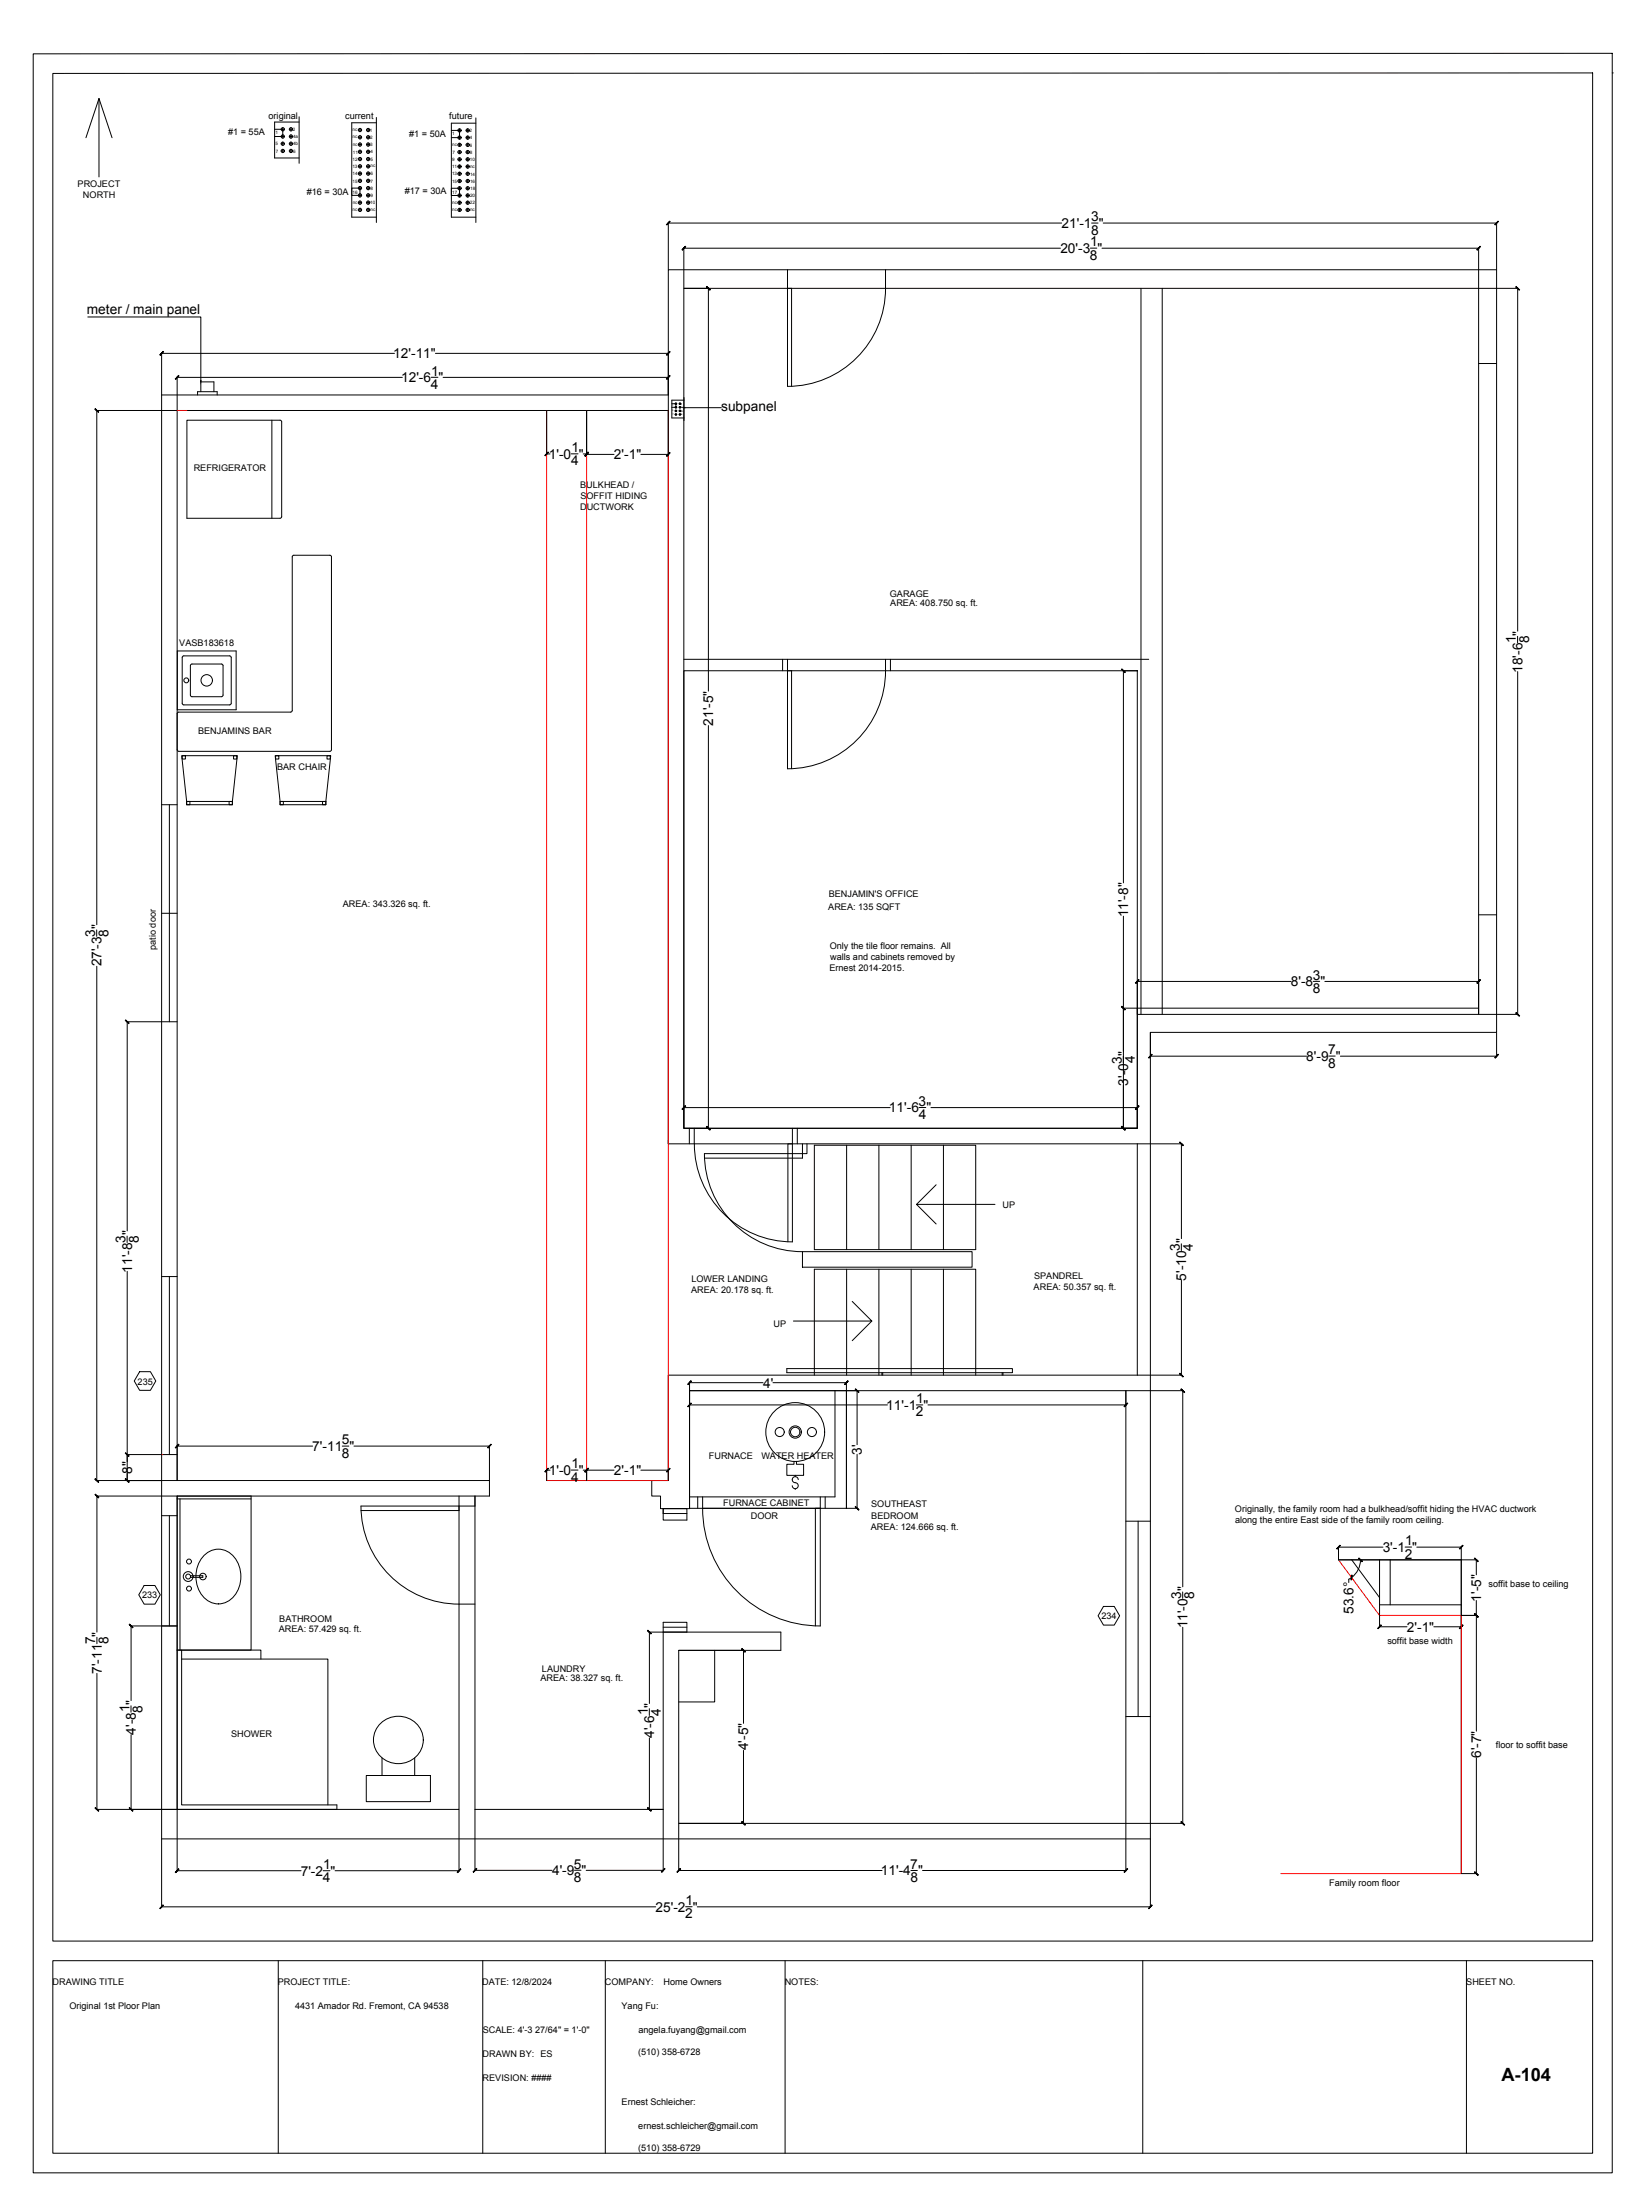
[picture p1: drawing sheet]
<svg xmlns="http://www.w3.org/2000/svg" width="914mm" height="1219mm" viewBox="0 0 914 1219" stroke-linecap="round" stroke-linejoin="round" font-family="sans-serif">
<!-- layer: A101-Floorplan-1st-floor -->
<g fill="none" stroke="#000" stroke-width=".55">
<path d="M152 72h6M156 76h2M156 80h2M157 72v4h-5M157 71v2M157 75v2M157 79v2M160 72h2M160 76h2M160 80h2M161 71v2M161 75v2"/>
<path d="M161 79v2M166 65v26M166 68h-14v20h14M199 72h1M199 76h1M199 71v2M199 75v2M199 79v2M203 72h2M203 76h2M204 71v2M204 75v2"/>
<path d="M204 79v2M209 68h-14v52h14M209 65v58M250 72h6M254 76h2M255 72v4h-5M255 71v2M255 75v2M255 79v2M258 72h2M258 76h2M259 71v2"/>
<path d="M259 75v2M259 79v2M264 68h-14v52h14M264 65v58M156 84h2M157 83v2M160 84h2M161 83v2M199 80h1M199 84h1M199 88h1M199 92h1"/>
<path d="M199 96h1M199 83v2M199 87v2M199 91v2M199 95v2M199 99v2M203 80h2M203 84h2M203 88h2M203 92h2M203 96h2M204 83v2"/>
<path d="M204 87v2M204 91v2M204 95v2M204 99v2M254 80h2M254 84h2M254 88h2M254 92h2M254 96h2M255 83v2M255 87v2M255 91v2"/>
<path d="M255 95v2M255 99v2M258 80h2M258 84h2M258 88h2M258 92h2M258 96h2M259 83v2M259 87v2M259 91v2M259 95v2M259 99v2"/>
<path d="M195 104h4v4h-4zM199 116h1M199 100h1M199 104h1M199 108h1M199 112h1M199 103v2M199 107v2M199 111v2M199 115v2M203 116h2M203 100h2"/>
<path d="M203 104h2M203 108h2M203 112h2M204 103v2M204 107v2M204 111v2M204 115v2M250 104h5v4h-5zM254 100h2M254 104h2M254 108h2M254 112h2"/>
<path d="M254 116h2M255 103v2M255 107v2M255 111v2M255 115v2M258 100h2M258 104h2M258 108h2M258 112h2M258 116h2M259 103v2M259 107v2"/>
<path d="M259 111v2M259 115v2M436 149v65a54 54 0 0 0 55-54v-11M436 160h3v54M632 160v402M644 160v402M90 219h280v-70h459v423h-191v447h-548zM109 219v-2h11v2M111 217v-5h8v5M819 201h10M104 233h52v54h-52zM151 233v54"/>
<path d="M372 224h3M374 226h1M374 228h1M374 230h1M375 224v2h-3M375 223v1M375 225v1M375 227v1M375 229v1M376 224h1M376 226h1M376 228h1"/>
<path d="M376 230h1M377 223v1M377 225v1M377 227v1M377 229v1M379 220v13M379 222h-7v10h7M163 308h20M163 308l-1 1v85l-1 1h-62l-1 1v19l1 1h84l1-107-1-1M98 361h33v32h-33zM101 364h27v26h-27zM106 369v17h17l1-1v-16"/>
<path d="M106 369v-1h17l1 1M379 372h251v253h-251zM379 365h258M434 365v7M436 365v61a55 55 0 0 0 55-61M436 372h3v54M493 365v7M101 419h31l-3 27h-26zM101 419h2v2h-2zM129 419h2v2h-2zM152 419h31l-2 27h-26zM153 419h2v2h-2z"/>
<path d="M181 419h2v2h-2zM90 446h8M94 446v120M103 444h2v2h-2zM103 444h26M127 444h2v2h-2zM155 444h2v2h-2zM155 444h26M179 444h2v2h-2zM90 506h8M819 507h10M819 559h-189v66h-251v-465h440v402h-189"/>
<path d="M90 566h8M370 634v-407h-272v593h173v9h-173v174h156v-174M370 634h260v128h-260v58h-9v9h5v7h16v-65h242v239h-248v-95h57v-11h-65M370 631v3M382 625v9M385 625a59 59 0 0 0 11 42 54 54 0 0 0 43 21v-63M439 634h-2v54M442 625v9M445 634v5h2v-5M451 635h90v58h-90zM469 635v58M487 635v58"/>
<path d="M505 635v58M523 635v58M390 642h55v-3h-55a54 54 0 0 0 55 55M519 657l-11 10M551 667h-43l11 11M445 694h94v8h-94zM90 707h8M94 707v99M469 703v59M487 703v59M505 703v59M523 703v59"/>
<path d="M472 721l11 11h-43M483 732l-11 11M436 758h125v3h-125zM77 760h6l3 5-3 5h-6l-3-5zM382 771h87v65h-87zM451 762v-59h90v59M463 771v59h-81M469 771v65M489 761v1M555 761v1M556 761v1M90 806h8"/>
<path d="M440 810v1h-4v7h9v-7h-4v-1M441 818h.1M90 840h8M94 840v61M100 831v83M139 831h-41v-2h41v85h-39M254 835v2h-54M263 835h-63a54 54 0 0 0 54 54h9M263 829v174h105v-104h13v5M368 836h13v6h-13zM368 836v3h13M387 830v6"/>
<path d="M389 836h66h-3v65M389 830v6M441 825h.1M442 820a1.7 1.7 0 0 0-2-2 1.7 1.7 0 0 0-1 2 1.7 1.7 0 0 0 2 2 1.7 1.7 0 0 1 1 2 1.7 1.7 0 0 1-1 1 1.7 1.7 0 0 1-2-2M455 830v71a65 65 0 0 1-66-65M457 830v6M624 843h14M631 843v108M80 879h6l3 5-3 5h-6l-3-5zM106 873h6v1h-6M113 862a11 11 0 0 1 19 5 16 16 0 0 1-10 22 14 14 0 0 1-13-19l1-4zM742 864h76"/>
<path d="M749 864l16 21M765 864v31M770 864v25M810 864v174M818 864v9M612 890h5l3 5-3 6h-5l-3-6zM765 889h45M810 895h9M818 887v72M90 901h8M98 914h3v86h86v3h-89zM98 914h2"/>
<path d="M101 919h81v81M101 914h44v5M368 902h13M396 915v28h-20M211 955a13 13 0 0 1 19-1 13 13 0 0 1 0 20 13 13 0 0 1-19 0 13 13 0 0 1 0-19zM624 951h14M212 974v10M230 974v10M818 974v64M203 984h36v14h-36zM810 1038h9"/>
<circle cx="157" cy="80" r=".9"/>
<circle cx="157" cy="76" r=".9"/>
<circle cx="157" cy="72" r=".9"/>
<circle cx="161" cy="76" r=".9"/>
<circle cx="161" cy="72" r=".9"/>
<circle cx="161" cy="80" r=".9"/>
<circle cx="199" cy="72" r=".9"/>
<circle cx="199" cy="76" r=".9"/>
<circle cx="204" cy="72" r=".9"/>
<circle cx="204" cy="76" r=".9"/>
<circle cx="255" cy="72" r=".9"/>
<circle cx="255" cy="76" r=".9"/>
<circle cx="259" cy="72" r=".9"/>
<circle cx="259" cy="76" r=".9"/>
<circle cx="157" cy="84" r=".9"/>
<circle cx="161" cy="84" r=".9"/>
<circle cx="199" cy="88" r=".9"/>
<circle cx="199" cy="80" r=".9"/>
<circle cx="199" cy="92" r=".9"/>
<circle cx="199" cy="84" r=".9"/>
<circle cx="199" cy="96" r=".9"/>
<circle cx="204" cy="80" r=".9"/>
<circle cx="204" cy="92" r=".9"/>
<circle cx="204" cy="88" r=".9"/>
<circle cx="204" cy="84" r=".9"/>
<circle cx="204" cy="96" r=".9"/>
<circle cx="255" cy="96" r=".9"/>
<circle cx="255" cy="88" r=".9"/>
<circle cx="255" cy="80" r=".9"/>
<circle cx="255" cy="84" r=".9"/>
<circle cx="255" cy="92" r=".9"/>
<circle cx="259" cy="88" r=".9"/>
<circle cx="259" cy="96" r=".9"/>
<circle cx="259" cy="84" r=".9"/>
<circle cx="259" cy="92" r=".9"/>
<circle cx="259" cy="80" r=".9"/>
<circle cx="199" cy="112" r=".9"/>
<circle cx="199" cy="100" r=".9"/>
<circle cx="199" cy="116" r=".9"/>
<circle cx="199" cy="104" r=".9"/>
<circle cx="199" cy="108" r=".9"/>
<circle cx="204" cy="116" r=".9"/>
<circle cx="204" cy="100" r=".9"/>
<circle cx="204" cy="108" r=".9"/>
<circle cx="204" cy="112" r=".9"/>
<circle cx="204" cy="104" r=".9"/>
<circle cx="255" cy="112" r=".9"/>
<circle cx="255" cy="100" r=".9"/>
<circle cx="255" cy="116" r=".9"/>
<circle cx="255" cy="108" r=".9"/>
<circle cx="255" cy="104" r=".9"/>
<circle cx="259" cy="116" r=".9"/>
<circle cx="259" cy="100" r=".9"/>
<circle cx="259" cy="108" r=".9"/>
<circle cx="259" cy="104" r=".9"/>
<circle cx="259" cy="112" r=".9"/>
<circle cx="375" cy="226" r=".4"/>
<circle cx="375" cy="230" r=".4"/>
<circle cx="375" cy="224" r=".4"/>
<circle cx="375" cy="228" r=".4"/>
<circle cx="377" cy="228" r=".4"/>
<circle cx="377" cy="226" r=".4"/>
<circle cx="377" cy="230" r=".4"/>
<circle cx="377" cy="224" r=".4"/>
<circle cx="103" cy="377" r="1.4"/>
<circle cx="115" cy="377" r="3"/>
<circle cx="432" cy="794" r="2.5"/>
<circle cx="441" cy="794" r="16"/>
<circle cx="441" cy="794" r="3"/>
<circle cx="441" cy="794" r="2.6"/>
<circle cx="450" cy="794" r="2.5"/>
<circle cx="104" cy="874" r="2.7"/>
<circle cx="104" cy="874" r="1.4"/>
<circle cx="105" cy="865" r="1.4"/>
<circle cx="112" cy="874" r="1.8"/>
<circle cx="105" cy="880" r="1.4"/>
</g>
<!-- layer: A101-Dimensions -->
<g fill="none" stroke="#000" stroke-width=".55">
<path d="M379 160h14M393 160v223M820 160h21M841 160v190M90 195v24M90 196h129M241 196h129M370 195v32M98 209v18M98 209h125M239 209h4M246 209h124"/>
<path d="M53 227h45M54 227v285M303 228v24M325 228v24M370 228v24M303 252h2M317 252h3M323 252h2M325 252h15M355 252h15M841 353v3M622 372h8"/>
<path d="M623 372v117M841 372v190M393 402v223M54 515v4M623 508v117M54 535v285M622 559h8M630 544v18M630 544h85M728 544h3M734 544h85M819 544v18"/>
<path d="M70 566h19M70 566v116M638 572v14M820 562h21M829 572v14M638 585h86M736 585h4M743 585h86M379 613v12h14M379 614h114M509 614h4M516 614h114"/>
<path d="M630 613v12h-8M630 634h25M655 634v52M70 685v4M655 689v4M70 705v115M655 710v52M382 766v5M382 771v8M382 766h41M382 779h110M428 766h41"/>
<path d="M469 766v5M469 771h6M475 771v30M508 779h3M514 779h110M624 771v8M624 771h32M630 762h25M655 771v108M70 806h19M98 801v19M98 801h75"/>
<path d="M190 801h3M196 801h75M271 801v19M303 815h2M303 814v6M317 815h3M323 815h17M325 814v6M355 815h15M370 814v6M475 806v30M53 820h45"/>
<path d="M53 829h45M54 829v75M469 836h6M742 857v7M742 857h24M779 857h3M785 857h25M810 857v7M754 864a12 12 0 0 1-7 11v2M655 882v4M765 895v7M810 895v7"/>
<path d="M54 907v4M72 901h26M73 901v41M360 904h7M360 904v40M376 915h36M412 915v40M655 902v108M765 902h15M795 902h15M54 927v76M73 945v4"/>
<path d="M360 947v4M73 961v42M360 963v40M412 970v40M53 1003h45M90 1019v38M98 1003v34M254 1003v34M263 1003v34M360 1003h7M368 1003v34M376 1011v26"/>
<path d="M376 1010h36M624 1011v26M624 1010h32M638 1019v38M98 1037h69M179 1037h4M186 1037h68M263 1037h43M318 1036h4M325 1037h43M376 1037h113M505 1037h3"/>
<path d="M511 1037h113M90 1057h273M380 1057h4M386 1057h252"/>
</g>
<g fill="#000" stroke="#000" stroke-width=".55">
<path d="M392 159l2 2zM392 159l2 2z"/>
<path d="M840 159l2 2zM840 159l2 2z"/>
<path d="M90 195l-1 2zM89 197l1-2z"/>
<path d="M369 197l2-2zM371 195l-1 2z"/>
<path d="M99 208l-2 2zM99 208l-2 2z"/>
<path d="M371 208l-1 2zM371 208l-1 2z"/>
<path d="M53 227l2 1zM53 227l2 1z"/>
<path d="M304 251l-2 2zM302 252l2-1z"/>
<path d="M324 252l2-1zM326 251l-2 2z"/>
<path d="M326 251l-2 2zM326 251l-2 2z"/>
<path d="M369 253l2-2zM371 251l-1 2z"/>
<path d="M622 371l2 2zM622 371l2 2z"/>
<path d="M622 558l2 2zM622 558l2 2z"/>
<path d="M631 543l-2 2zM631 543l-2 2z"/>
<path d="M818 545l2-2zM820 543l-1 2z"/>
<path d="M69 565l2 2zM69 565l2 2z"/>
<path d="M840 561l2 2zM840 561l2 2z"/>
<path d="M638 584l-1 2zM638 584l-1 2z"/>
<path d="M828 586l2-2zM830 584l-1 2z"/>
<path d="M380 613l-2 2zM380 613l-2 2z"/>
<path d="M629 615l2-2zM631 613l-2 2z"/>
<path d="M392 624l2 2zM392 624l2 2z"/>
<path d="M622 624l2 2zM622 624l2 2z"/>
<path d="M622 624l2 2zM622 624l2 2z"/>
<path d="M654 633l2 2zM654 633l2 2z"/>
<path d="M383 765l-2 2zM383 765l-2 2z"/>
<path d="M383 778l-2 2zM383 778l-2 2z"/>
<path d="M468 767l2-2zM470 765l-2 2z"/>
<path d="M474 770l2 1zM474 770l2 1z"/>
<path d="M625 778l-2 2zM625 778l-2 2z"/>
<path d="M654 761l2 2zM654 761l2 2z"/>
<path d="M654 770l2 1zM654 770l2 1z"/>
<path d="M53 819l2 2zM53 820l2 1z"/>
<path d="M70 819l1 2zM69 820l2 1z"/>
<path d="M70 819l1 2zM69 820l2 1z"/>
<path d="M69 805l2 2zM69 805l2 2z"/>
<path d="M99 800l-2 2zM99 800l-2 2z"/>
<path d="M270 802l2-2zM272 800l-2 2z"/>
<path d="M304 814l-2 2zM302 816l2-2z"/>
<path d="M324 816l2-2zM326 814l-2 2z"/>
<path d="M326 814l-2 2zM324 816l2-2z"/>
<path d="M369 816l2-2zM371 814l-1 2z"/>
<path d="M53 828l2 2zM53 828l2 2z"/>
<path d="M474 835l2 2zM474 835l2 2z"/>
<path d="M743 856l-2 2zM743 856l-2 2z"/>
<path d="M809 858l2-2zM811 856l-2 2z"/>
<path d="M749 873v3zM749 873v3z"/>
<path d="M753 864l2 1zM753 864l2 1z"/>
<path d="M72 900l2 2zM72 900l2 2z"/>
<path d="M359 904l2 1zM359 904l2 1z"/>
<path d="M411 914l2 1zM411 914l2 1z"/>
<path d="M765 901l-1 2zM764 902l1-1z"/>
<path d="M809 902l2-1zM811 901l-2 2z"/>
<path d="M53 1002l2 2zM53 1002l2 2z"/>
<path d="M72 1002l2 2zM72 1002l2 2z"/>
<path d="M359 1002l2 2zM359 1002l2 2z"/>
<path d="M411 1010l2 1zM411 1010l2 1z"/>
<path d="M654 1010l2 1zM654 1010l2 1z"/>
<path d="M99 1036l-2 2zM99 1036l-2 2z"/>
<path d="M253 1038l2-2zM255 1036l-1 2z"/>
<path d="M264 1036l-2 2zM264 1036l-2 2z"/>
<path d="M368 1036l-1 2zM368 1036l-1 2z"/>
<path d="M377 1036l-2 2zM377 1036l-2 2z"/>
<path d="M623 1037l2-1zM625 1036l-2 2z"/>
<path d="M90 1056l-1 2zM89 1058l1-2z"/>
<path d="M637 1058l1-2zM638 1056l-1 2z"/>
</g>
<!-- layer: 00-page-edge -->
<path d="M18 30h875v1174h-875zM29 41l854-1v1036h-854zM55 55v43M893 40h.1M48 76l7-21 7 21" fill="none" stroke="#000" stroke-width=".55"/>
<!-- layer: Title Block -->
<path d="M29 1087h854v106h-854zM154 1087v106M268 1087v106M335 1087v106M435 1087v106M633 1087v106M813 1087v106" fill="none" stroke="#000" stroke-width=".55"/>
<!-- layer: A101-Floorplan-1st-floor -->
<path d="M303 227v593h67v-593M325 227v593M742 864l23 31h45v143h-100" fill="none" stroke="#f00" stroke-width=".55"/>
<g fill="#000" stroke="#000" stroke-width=".55">
<path d="M817 864l2 1zM817 864l2 1z"/>
<path d="M817 894l2 2zM817 894l2 2z"/>
<path d="M817 894l2 2zM817 894l2 2z"/>
<path d="M817 1037l2 2zM817 1037l2 2z"/>
</g>
<!-- layer: A201-Dimensions -->
<path d="M370 123v26M370 124h218M379 137v23M379 138h209M604 138h4M605 124h4M611 138h208M611 124h218M819 137v23M829 123v26" fill="none" stroke="#000" stroke-width=".55"/>
<g fill="#000" stroke="#000" stroke-width=".55">
<path d="M371 123l-1 2zM371 123l-1 2z"/>
<path d="M380 137l-2 2zM380 137l-2 2z"/>
<path d="M820 137l-1 2zM820 137l-1 2z"/>
<path d="M828 124l2-1zM830 123l-1 2z"/>
</g>
<!-- layer: A101-Text -->
<path d="M111 211v1z" fill="#000" stroke="#000" stroke-width=".55"/>
<path d="M49 176h62v35M379 226h21" fill="none" stroke="#000" stroke-width=".55"/>
<!-- layer: 0 -->
<path d="M98 227h6M90 806h.1" fill="none" stroke="#f00" stroke-width=".55"/>
<text font-size="10.1" x="832" y="1153">A-104</text>
<g font-size="7.6">
<text x="605" y="123">3</text>
<text x="588" y="126">21'-1 &quot;</text>
<text x="605" y="130">8</text>
<text x="604" y="137">1</text>
<text x="588" y="140">20'-3 &quot;</text>
<text x="604" y="144">8</text>
<text x="48" y="174">meter / main panel</text>
<text x="218" y="199">12'-11&quot;</text>
<text x="239" y="208">1</text>
<text x="222" y="212">12'-6 &quot;</text>
<text x="239" y="215">4</text>
<text x="400" y="228">subpanel</text>
<text x="317" y="251">1</text>
<text x="304" y="254">1'-0 &quot;</text>
<text x="316" y="258">4</text>
<text x="340" y="255">2'-1&quot;</text>
<text x="840" y="356" transform="rotate(-90 840 356)">1</text>
<text x="847" y="357" transform="rotate(-90 847 357)">8</text>
<text x="844" y="373" transform="rotate(-90 844 373)">18'-6 &quot;</text>
<text x="395" y="402" transform="rotate(-90 395 402)">21'-5&quot;</text>
<text x="625" y="508" transform="rotate(-90 625 508)">11'-8&quot;</text>
<text x="53" y="519" transform="rotate(-90 53 519)">3</text>
<text x="60" y="519" transform="rotate(-90 60 519)">8</text>
<text x="56" y="536" transform="rotate(-90 56 536)">27'-3 &quot;</text>
<text x="727" y="543">3</text>
<text x="715" y="547">8'-8 &quot;</text>
<text x="727" y="550">8</text>
<text x="724" y="588">8'-9 &quot;</text>
<text x="736" y="584">7</text>
<text x="622" y="589" transform="rotate(-90 622 589)">3</text>
<text x="629" y="589" transform="rotate(-90 629 589)">4</text>
<text x="736" y="592">8</text>
<text x="625" y="602" transform="rotate(-90 625 602)">3'-0 &quot;</text>
<text x="493" y="616">11'-6 &quot;</text>
<text x="509" y="613">3</text>
<text x="509" y="620">4</text>
<text x="70" y="689" transform="rotate(-90 70 689)">3</text>
<text x="77" y="689" transform="rotate(-90 77 689)">8</text>
<text x="654" y="693" transform="rotate(-90 654 693)">3</text>
<text x="661" y="693" transform="rotate(-90 661 693)">4</text>
<text x="73" y="705" transform="rotate(-90 73 705)">11'-8 &quot;</text>
<text x="657" y="710" transform="rotate(-90 657 710)">5'-10 &quot;</text>
<text x="423" y="769">4'</text>
<text x="508" y="778">1</text>
<text x="491" y="781">11'-1 &quot;</text>
<text x="508" y="785">2</text>
<text x="189" y="801">5</text>
<text x="173" y="804">7'-11 &quot;</text>
<text x="189" y="808">8</text>
<text x="478" y="806" transform="rotate(-90 478 806)">3'</text>
<text x="317" y="814">1</text>
<text x="73" y="817" transform="rotate(-90 73 817)">8&quot;</text>
<text x="304" y="817">1'-0 &quot;</text>
<text x="316" y="821">4</text>
<text x="340" y="817">2'-1&quot;</text>
<text x="779" y="856">1</text>
<text x="766" y="860">3'-1 &quot;</text>
<text x="778" y="864">2</text>
<text x="655" y="886" transform="rotate(-90 655 886)">3</text>
<text x="662" y="886" transform="rotate(-90 662 886)">8</text>
<text x="821" y="888" transform="rotate(-90 821 888)">1'-5&quot;</text>
<text x="750" y="894" transform="rotate(-90 750 894)">53.6°</text>
<text x="658" y="902" transform="rotate(-90 658 902)">11'-0 &quot;</text>
<text x="780" y="904">2'-1&quot;</text>
<text x="53" y="911" transform="rotate(-90 53 911)">7</text>
<text x="60" y="911" transform="rotate(-90 60 911)">8</text>
<text x="56" y="928" transform="rotate(-90 56 928)">7'-11 &quot;</text>
<text x="72" y="949" transform="rotate(-90 72 949)">1</text>
<text x="79" y="949" transform="rotate(-90 79 949)">8</text>
<text x="359" y="951" transform="rotate(-90 359 951)">1</text>
<text x="366" y="951" transform="rotate(-90 366 951)">4</text>
<text x="75" y="961" transform="rotate(-90 75 961)">4'-8 &quot;</text>
<text x="363" y="963" transform="rotate(-90 363 963)">4'-6 &quot;</text>
<text x="415" y="970" transform="rotate(-90 415 970)">4'-5&quot;</text>
<text x="821" y="974" transform="rotate(-90 821 974)">6'-7&quot;</text>
<text x="179" y="1036">1</text>
<text x="318" y="1036">5</text>
<text x="504" y="1036">7</text>
<text x="167" y="1039">7'-2 &quot;</text>
<text x="179" y="1043">4</text>
<text x="306" y="1039">4'-9 &quot;</text>
<text x="318" y="1043">8</text>
<text x="488" y="1039">11'-4 &quot;</text>
<text x="504" y="1043">8</text>
<text x="380" y="1056">1</text>
<text x="363" y="1059">25'-2 &quot;</text>
<text x="380" y="1063">2</text>
</g>
<g font-size="5.1">
<text x="149" y="66">original</text>
<text x="191" y="66">current</text>
<text x="249" y="66">future</text>
<text x="126" y="75">#1 = 55A</text>
<text x="227" y="76">#1 = 50A</text>
<text x="43" y="104">PROJECT</text>
<text x="224" y="108">#17 = 30A</text>
<text x="46" y="110">NORTH</text>
<text x="170" y="108">#16 = 30A</text>
<text x="107" y="261">REFRIGERATOR</text>
<text x="322" y="270">BULKHEAD /</text>
<text x="322" y="277">SOFFIT HIDING</text>
<text x="321" y="283">DUCTWORK</text>
<text x="493" y="331">GARAGE</text>
<text x="493" y="336">AREA: 408.750 sq. ft.</text>
<text x="99" y="358">VASB183618</text>
<text x="110" y="407">BENJAMINS BAR</text>
<text x="154" y="427">BAR CHAIR</text>
<text x="459" y="497">BENJAMIN'S OFFICE</text>
<text x="190" y="503">AREA: 343.326 sq. ft.</text>
<text x="459" y="504">AREA: 135 SQFT</text>
<text x="86" y="526" transform="rotate(-90 86 526)">patio door</text>
<text x="460" y="526">Only the tile floor remains. All</text>
<text x="460" y="532">walls and cabinets removed by</text>
<text x="460" y="538">Ernest 2014-2015.</text>
<text x="556" y="669">UP</text>
<text x="383" y="710">LOWER LANDING</text>
<text x="573" y="709">SPANDREL</text>
<text x="383" y="717">AREA: 20.178 sq. ft.</text>
<text x="573" y="715">AREA: 50.357 sq. ft.</text>
<text x="429" y="735">UP</text>
<text x="76" y="767">235</text>
<text x="393" y="808">FURNACE</text>
<text x="422" y="809">WATER HEATER</text>
<text x="401" y="835">FURNACE CABINET</text>
<text x="483" y="835">SOUTHEAST</text>
<text x="684" y="838">Originally, the family room had a bulkhead/soffit hiding the HVAC ductwork</text>
<text x="416" y="842">DOOR</text>
<text x="483" y="842">BEDROOM</text>
<text x="684" y="844">along the entire East side of the family room ceiling.</text>
<text x="483" y="848">AREA: 124.666 sq. ft.</text>
<text x="825" y="880">soffit base to ceiling</text>
<text x="79" y="886">233</text>
<text x="155" y="899">BATHROOM</text>
<text x="610" y="897">234</text>
<text x="155" y="905">AREA: 57.429 sq. ft.</text>
<text x="769" y="911">soffit base width</text>
<text x="300" y="927">LAUNDRY</text>
<text x="300" y="932">AREA: 38.327 sq. ft.</text>
<text x="128" y="962">SHOWER</text>
<text x="829" y="969">floor to soffit base</text>
<text x="737" y="1045">Family room floor</text>
<text x="29" y="1100">DRAWING TITLE</text>
<text x="154" y="1100">PROJECT TITLE:</text>
<text x="267" y="1100">DATE: 12/8/2024</text>
<text x="335" y="1100">COMPANY:</text>
<text x="368" y="1100">Home Owners</text>
<text x="435" y="1100">NOTES:</text>
<text x="813" y="1100">SHEET NO.</text>
<text x="38" y="1113">Original 1st Ploor Plan</text>
<text x="164" y="1113">4431 Amador Rd. Fremont, CA 94538</text>
<text x="344" y="1113">Yang Fu:</text>
<text x="267" y="1126">SCALE: 4'-3 27/64&quot; = 1'-0&quot;</text>
<text x="354" y="1127">angela.fuyang@gmail.com</text>
<text x="267" y="1140">DRAWN BY: ES</text>
<text x="354" y="1139">(510) 358-6728</text>
<text x="267" y="1153">REVISION: ####</text>
<text x="344" y="1166">Ernest Schleicher:</text>
<text x="354" y="1180">ernest.schleicher@gmail.com</text>
<text x="354" y="1192">(510) 358-6729</text>
</g>
<g font-size="2.5">
<text x="153" y="74">1</text>
<text x="162" y="73">2</text>
<text x="162" y="77">4a</text>
<text x="195" y="73">nc</text>
<text x="195" y="77">nc</text>
<text x="205" y="73">1</text>
<text x="205" y="77">2</text>
<text x="251" y="75">1</text>
<text x="260" y="73">2</text>
<text x="260" y="77">4</text>
<text x="153" y="80">5</text>
<text x="162" y="81">4b</text>
<text x="195" y="81">nc</text>
<text x="205" y="81">3</text>
<text x="251" y="81">nc</text>
<text x="260" y="81">6</text>
<text x="153" y="85">7</text>
<text x="162" y="85">6</text>
<text x="195" y="89">12</text>
<text x="196" y="85">11</text>
<text x="205" y="89">5</text>
<text x="205" y="85">4</text>
<text x="251" y="89">9</text>
<text x="251" y="85">7</text>
<text x="260" y="89">10</text>
<text x="260" y="85">8</text>
<text x="195" y="93">13</text>
<text x="205" y="93">nc</text>
<text x="251" y="93">11</text>
<text x="261" y="93">nc</text>
<text x="195" y="97">14</text>
<text x="195" y="101">15</text>
<text x="205" y="97">6</text>
<text x="205" y="101">7</text>
<text x="251" y="97">13</text>
<text x="251" y="101">15</text>
<text x="260" y="97">14</text>
<text x="260" y="101">16</text>
<text x="195" y="107">16</text>
<text x="205" y="105">8</text>
<text x="251" y="107">17</text>
<text x="261" y="105">18</text>
<text x="195" y="113">nc</text>
<text x="205" y="113">10</text>
<text x="205" y="109">9</text>
<text x="251" y="113">nc</text>
<text x="260" y="113">22</text>
<text x="261" y="109">20</text>
<text x="195" y="117">nc</text>
<text x="205" y="117">nc</text>
<text x="251" y="117">nc</text>
<text x="260" y="117">nc</text>
</g>
<g font-size="1.3">
<text x="373" y="225">1</text>
<text x="377" y="224">2</text>
<text x="377" y="226">4a</text>
<text x="373" y="228">5</text>
<text x="373" y="230">7</text>
<text x="377" y="228">4b</text>
<text x="377" y="230">6</text>
</g>
</svg>
